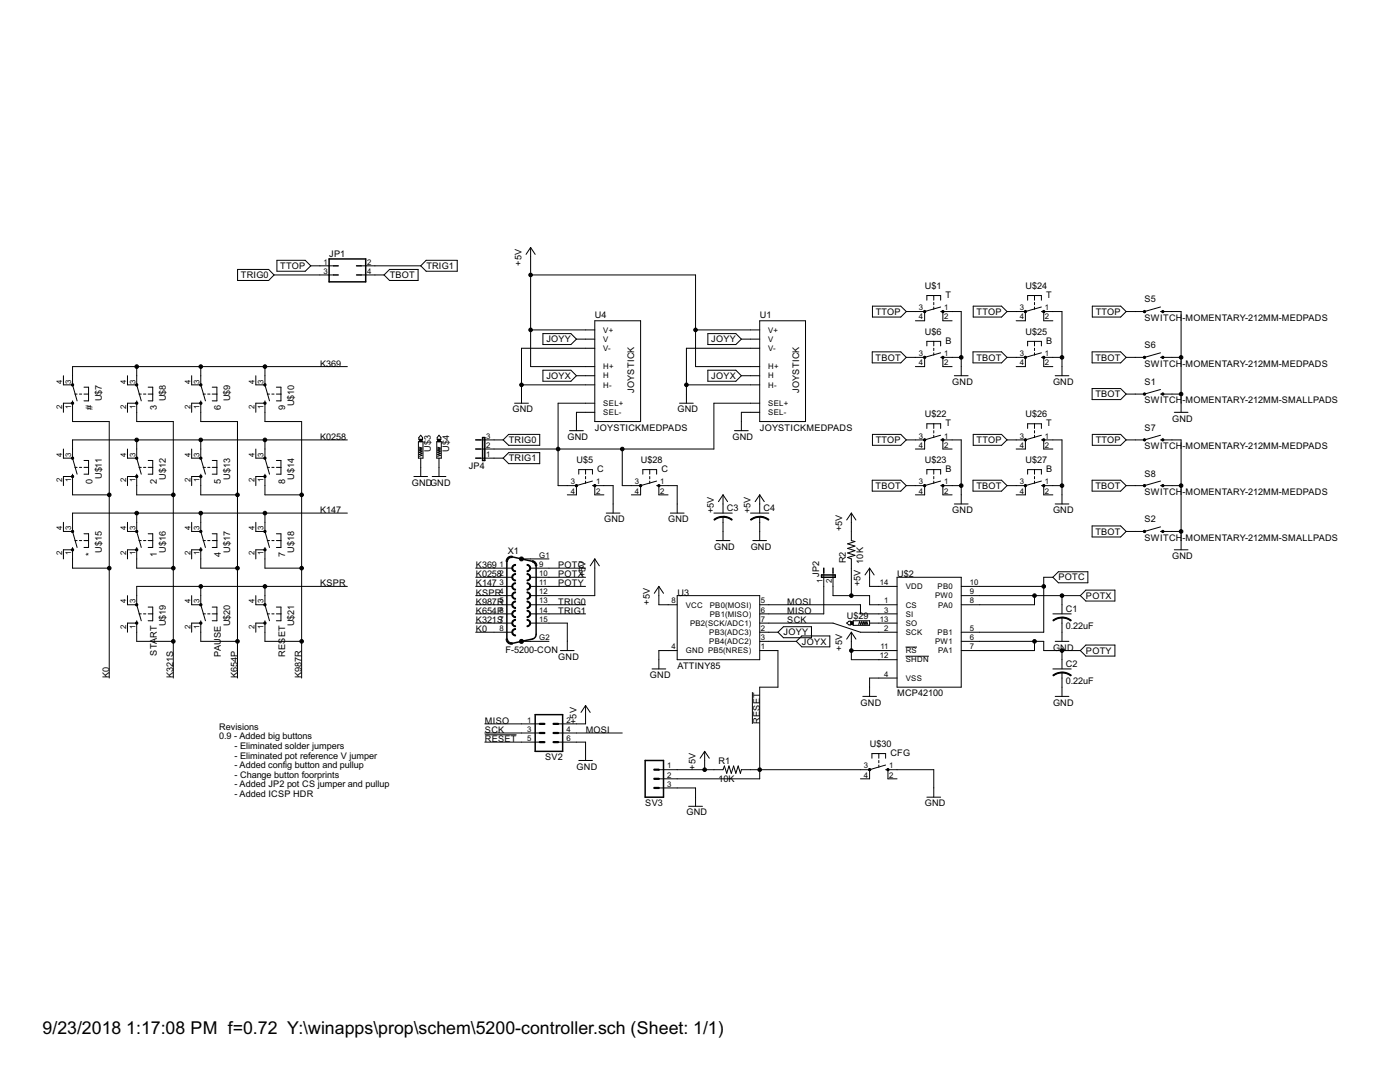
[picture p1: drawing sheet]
<svg xmlns="http://www.w3.org/2000/svg" width="279mm" height="216mm" viewBox="0 0 279 216" stroke-linecap="round" stroke-linejoin="round" font-family="sans-serif">
<g fill="none" stroke="#000" stroke-width=".2">
<path d="M47.4 53.8h6.2l1.1 1.1-1.1 1.1h-6.2zM54.7 54.9h11.9M55.3 51.9h5.6l1.1 1.1-1.1 1.1h-5.6zM62 53h4.6M72.1 53h11.9M72.1 54.9h4.5M77.7 53.8h5.7v2.2h-5.7l-1.1-1.1zM85 51.9h6.2v2.2h-6.2l-1-1.1zM105.9 49.4v23.8h12.8M105.9 54.9h32.9v18.3h12.8M105.9 49.4l.9 1.4M105.9 49.4l-.9 1.4"/>
<path d="M185 59.9v-.9h2.7v.9M186.4 59v.9M205.1 59.9v-.9h2.7v.9M206.5 59v.9M12.7 75v1.8h1.8M14.5 80v4.1h7.3v51.2M14.5 76.8l.9 3.2M14.9 78.6h.5M15.9 78.6h.4M16.8 77.3h.9v2.7h-.9M16.8 78.6h.9M25.4 75v1.8h1.9"/>
<path d="M27.3 73.2v3.6M27.3 80v4.1h7.3v51.2M27.3 76.8l.9 3.2M27.7 78.6h.5M28.6 78.6h.5M29.6 77.3h.9v2.7h-.9M29.6 78.6h.9M38.2 75v1.8h1.9M40.1 80v4.1h7.3v51.2M40.1 73.2v3.6M40.1 76.8l.9 3.2M40.5 78.6h.5"/>
<path d="M41.4 78.6h.5M42.4 77.3h.9v2.7h-.9M42.4 78.6h.9M51.1 75v1.8h1.8M52.9 73.2v3.6M52.9 80v4.1h7.3v51.2M52.9 76.8l.9 3.2M53.3 78.6h.5M54.3 78.6h.4M55.2 77.3h.9v2.7h-.9M55.2 78.6h.9M69.3 73.2h-54.8v3.6"/>
<path d="M104.1 76.8h14.6M105.9 65.8h12.8M108.4 66.6h5.5l1.1 1.1-1.1 1h-5.5zM108.4 73.9h5.5l1.1 1.1-1.1 1.1h-5.5zM115 75h3.7M115 67.7h3.7M118.7 64h9.1v20.1h-9.1zM118.7 69.5h-14.6v11M137 76.8h14.6M138.8 65.8h12.8M141.3 66.6h5.6l1.1 1.1-1.1 1h-5.6zM141.3 73.9h5.6l1.1 1.1-1.1 1.1h-5.6z"/>
<path d="M148 75h3.6M148 67.7h3.6M151.6 64h9.2v20.1h-9.2zM151.6 69.5h-14.6v11M174.1 70.2h5.7l1.1 1.1-1.1 1.1h-5.7zM174.1 61.1h5.7l1.1 1.1-1.1 1.1h-5.7zM180.9 62.2h3.6M180.9 71.3h3.6M184.5 62.2v1.8h-1.8M184.5 71.3v1.9h-1.8M185 69v-.9h2.7v.9M186.4 60.3v.5"/>
<path d="M186.4 61.3v.4M186.4 68.1v.9M186.4 69.5v.5M186.4 70.4v.5M187.7 62.2h4.1v12.8M187.7 61.3l-3.2 .9M187.7 71.3h4.1M187.7 70.4l-3.2 .9M188.2 62.2v1.8h1.8M188.2 71.3v1.9h1.8M190.5 75h2.7M194.2 70.2h5.7l1.1 1.1-1.1 1.1h-5.7z"/>
<path d="M194.2 61.1h5.7l1.1 1.1-1.1 1.1h-5.7zM201 62.2h3.6M201 71.3h3.6M204.6 62.2v1.8h-1.8M204.6 71.3v1.9h-1.8M205.1 69v-.9h2.7v.9M206.5 60.3v.5M206.5 61.3v.4M206.5 68.1v.9M206.5 69.5v.5M206.5 70.4v.5M207.8 62.2h4.1v12.8"/>
<path d="M207.8 71.3h4.1M207.8 61.3l-3.2 .9M207.8 70.4l-3.2 .9M208.3 62.2v1.8h1.8M208.3 71.3v1.9h1.8M210.6 75h2.7M218 70.2h5.6l1.1 1.1-1.1 1.1h-5.6zM218 77.5h5.6l1.1 1.1-1.1 1.1h-5.6zM218 61.1h5.6l1.1 1.1-1.1 1.1h-5.6zM231.6 77.7l-3.2 .9h-3.7M231.6 78.6h4.1M231.6 61.3l-3.2 .9h-3.7"/>
<path d="M231.6 62.2h4.1v20.1M231.6 70.4l-3.2 .9h-3.7M231.6 71.3h4.1M12.7 89.6v1.8h1.8M14.5 94.6v4.1h7.3M14.5 80.5h-1.8v1.8M14.5 95.1h-1.8v1.8M14.5 91.4l.9 3.2M14.9 93.3h.5M15.9 93.3h.4M16.8 91.9h.9v2.7h-.9M16.8 93.3h.9"/>
<path d="M25.4 89.6v1.8h1.9M27.3 80.5h-1.9v1.8M27.3 87.8v3.6M27.3 94.6v4.1h7.3M27.3 95.1h-1.9v1.8M27.3 91.4l.9 3.2M27.7 93.3h.5M28.6 93.3h.5M29.6 91.9h.9v2.7h-.9M29.6 93.3h.9M38.2 89.6v1.8h1.9M40.1 80.5h-1.9v1.8"/>
<path d="M40.1 87.8v3.6M40.1 94.6v4.1h7.3M40.1 95.1h-1.9v1.8M40.1 91.4l.9 3.2M40.5 93.3h.5M41.4 93.3h.5M42.4 91.9h.9v2.7h-.9M42.4 93.3h.9M51.1 89.6v1.8h1.8M52.9 80.5h-1.8v1.8M52.9 87.8v3.6M52.9 94.6v4.1h7.3"/>
<path d="M52.9 95.1h-1.8v1.8M52.9 91.4l.9 3.2M53.3 93.3h.5M54.3 93.3h.4M55.2 91.9h.9v2.7h-.9M55.2 93.3h.9M69.3 87.8h-54.8v3.6M82.6 95.1h2.7M83.5 88.1h.9v3.3h-.9zM83.7 89.2l.5 .2-.5 .2 .5 .2-.5 .2 .5 .1-.5 .2 .5 .2-.5 .2 .5 .2-.5 .2M84 86.8l.3 .5v.4h-.7v-.4zM84 91.4v3.7"/>
<path d="M86.3 95.1h2.7M87.2 88.1h.9v3.3h-.9zM87.3 89.2l.6 .2-.6 .2 .6 .2-.6 .2 .6 .1-.6 .2 .6 .2-.6 .2 .6 .2-.6 .2M87.6 86.8l.4 .5v.4h-.8v-.4zM87.6 91.4v3.7M95.8 91.4h4.6M95.8 87.8h4.6M100.4 91.4l1.1-1.1h6.2v2.2h-6.2zM101.5 86.7h6.2v2.2h-6.2l-1.1-1.1zM102.7 80.5h2.8M113.7 85.9h2.7M115 96.9v1.8h-1.8"/>
<path d="M115.5 94.6v-.9h2.7v.9M116.9 93.7v.9M116.9 95.1v.4M116.9 96v.5M118.2 96.9h4.2v5.5M118.2 96l-3.2 .9M118.7 80.5h-7.3v16.4h3.6M118.7 96.9v1.8h1.8M118.7 82.3h-3.7v3.6M124.2 89.6v7.3h3.6M127.8 96.9v1.8h-1.8M128.3 94.6v-.9h2.7v.9"/>
<path d="M129.7 93.7v.9M129.7 95.1v.4M129.7 96v.5M131 96.9h4.1v5.5M131 96l-3.2 .9M131.5 96.9v1.8h1.8M135.6 80.5h2.7M144.3 98.7v3.7M144.3 98.7l.9 1.4M144.3 98.7l-.9 1.4M146.6 85.9h2.7M151.6 80.5h-9.1v9.1h-46.7"/>
<path d="M151.6 98.7v3.7M151.6 98.7l.9 1.4M151.6 98.7l-.9 1.4M151.6 82.3h-3.6v3.6M174.1 95.8h5.7l1.1 1.1-1.1 1.1h-5.7zM174.1 86.7h5.7l1.1 1.1-1.1 1.1h-5.7zM180.9 87.8h3.6M180.9 96.9h3.6M184.5 87.8v1.8h-1.8M184.5 96.9v1.8h-1.8M185 85.5v-.9h2.7v.9M185 94.6v-.9h2.7v.9"/>
<path d="M186.4 84.6v.9M186.4 85.9v.5M186.4 86.8v.5M186.4 93.7v.9M186.4 95.1v.4M186.4 96v.5M187.7 87.8h4.1v12.8M187.7 86.8l-3.2 1M187.7 96.9h4.1M187.7 96l-3.2 .9M188.2 87.8v1.8h1.8M188.2 96.9v1.8h1.8"/>
<path d="M194.2 95.8h5.7l1.1 1.1-1.1 1.1h-5.7zM194.2 86.7h5.7l1.1 1.1-1.1 1.1h-5.7zM201 87.8h3.6M201 96.9h3.6M204.6 87.8v1.8h-1.8M204.6 96.9v1.8h-1.8M205.1 85.5v-.9h2.7v.9M205.1 94.6v-.9h2.7v.9M206.5 84.6v.9M206.5 85.9v.5M206.5 86.8v.5M206.5 93.7v.9"/>
<path d="M206.5 95.1v.4M206.5 96v.5M207.8 87.8h4.1v12.8M207.8 96.9h4.1M207.8 86.8l-3.2 1M207.8 96l-3.2 .9M208.3 87.8v1.8h1.8M208.3 96.9v1.8h1.8M218 95.8h5.6l1.1 1.1-1.1 1.1h-5.6zM218 86.7h5.6l1.1 1.1-1.1 1.1h-5.6zM231.6 86.8l-3.2 1h-3.7M231.6 87.8h4.1v21.9"/>
<path d="M231.6 96l-3.2 .9h-3.7M231.6 96.9h4.1M234.4 82.3h2.7M12.7 104.2v1.8h1.8M14.5 109.2v4.2h7.3M14.5 109.7h-1.8v1.8M14.5 106l.9 3.2M14.9 107.9h.5M15.9 107.9h.4M16.8 106.5h.9v2.7h-.9M16.8 107.9h.9M25.4 118.9v1.8h1.9"/>
<path d="M25.4 104.2v1.8h1.9M27.3 109.2v4.2h7.3M27.3 102.4v3.6M27.3 109.7h-1.9v1.8M27.3 106l.9 3.2M27.7 107.9h.5M28.6 107.9h.5M29.6 106.5h.9v2.7h-.9M29.6 107.9h.9M38.2 118.9v1.8h1.9M38.2 104.2v1.8h1.9M40.1 109.2v4.2h7.3"/>
<path d="M40.1 102.4v3.6M40.1 117v3.7M40.1 109.7h-1.9v1.8M40.1 106l.9 3.2M40.5 107.9h.5M41.4 107.9h.5M42.4 106.5h.9v2.7h-.9M42.4 107.9h.9M51.1 118.9v1.8h1.8M51.1 104.2v1.8h1.8M52.9 109.2v4.2h7.3M52.9 102.4v3.6"/>
<path d="M52.9 117v3.7M52.9 109.7h-1.8v1.8M52.9 106l.9 3.2M53.3 107.9h.5M54.3 107.9h.4M55.2 106.5h.9v2.7h-.9M55.2 107.9h.9M69.3 117h-42v3.7M69.3 102.4h-54.8v3.6M94.9 113.4h7.3M94.9 115.2h7.3M94.9 117h7.3"/>
<path d="M94.9 118.9h7.3M104.1 111.5h5.5M105.9 113.4h11M105.9 115.2h11M105.9 117h11M118.7 111.5v7.4h-12.8M118.7 111.5l.9 1.4M118.7 111.5l-.9 1.4M121 102.4h2.7M131.5 117v3.7h3.6M131.5 117l.9 1.4M131.5 117l-.9 1.4"/>
<path d="M133.8 102.4h2.7M135.1 118.9h16.5v12.7h-16.5zM142.5 102.4h3.6M142.9 107.9h2.8M144.3 103.1v4.8M149.8 102.4h3.6M150.2 107.9h2.8M151.6 103.1v4.8M164.4 114.3v8.2h-12.8M166.2 114.3v4.6h7.3v1.8h5.5M169.9 102.4v5.5l.7 .2-1.4 .4 1.4 .5-1.4 .4 1.4 .5-1.4 .4 1.4 .5-1.4 .5 .7 .2v7.4M169.9 102.4l.9 1.4"/>
<path d="M169.9 102.4l-.9 1.4M173.5 113.4v3.6h5.5M173.5 113.4l1 1.3M173.5 113.4l-.9 1.3M179 115.2h12.8v21.9h-12.8zM190.5 100.6h2.7M191.8 117h16.5M191.8 118.9h23.8M206.5 118.9v1.8h-14.7M210.1 115.2h-1.8v11h-16.5M210.6 100.6h2.7M211.2 114.1h5.9v2.2h-5.9l-1.1-1.1z"/>
<path d="M211.9 118.9v3.6M216.7 117.8h5.8v2.1h-5.8l-1.1-1zM218 104.9h5.6l1.1 1.1-1.1 1.1h-5.6zM231.6 105.1l-3.2 .9h-3.7M231.6 106h4.1M234.4 109.7h2.7M27.3 123.9v4.1h7.3M27.3 124.3h-1.9v1.9M27.3 120.7l.9 3.2M27.7 122.5h.5M28.6 122.5h.5M29.6 122.5h.9"/>
<path d="M29.6 121.1h.9v2.8h-.9M40.1 123.9v4.1h7.3M40.1 124.3h-1.9v1.9M40.1 120.7l.9 3.2M40.5 122.5h.5M41.4 122.5h.5M42.4 122.5h.9M42.4 121.1h.9v2.8h-.9M52.9 123.9v4.1h7.3M52.9 124.3h-1.8v1.9M52.9 120.7l.9 3.2M53.3 122.5h.5"/>
<path d="M54.3 122.5h.4M55.2 122.5h.9M55.2 121.1h.9v2.8h-.9M94.9 120.7h7.3M94.9 122.5h7.3M94.9 124.3h7.3M94.9 126.2h7.3M104.1 128h5.5M105.9 120.7h11M105.9 122.5h11M105.9 124.3h7.3v5.5M111.8 129.8h2.8"/>
<path d="M130.1 133.5h2.8M135.1 129.8h-3.6v3.7M150.2 138.1v6.3M151.6 128h7.3M151.6 120.7h20.1v1.8h7.3M151.6 124.3h14.6l5.5 1.9h7.3M151.6 126.2h3.7M151.6 129.8h3.7v7.3h-3.7v18.3h-20.1M156.4 125.1h5.5v2.2h-5.5l-1.1-1.1zM158.9 128l1.1-1.1h5.6v2.2h-5.6zM169 124.3l.4-.3h.4v.7h-.4zM169.9 129.8h9.1"/>
<path d="M169.9 126.2v5.4h9.1M169.9 126.2l.9 1.3M169.9 126.2l-.9 1.3M170.3 123.9h3.2v.9h-3.2zM171.4 124.6l.1-.5 .2 .5 .2-.5 .2 .5 .2-.5 .1 .5 .2-.5 .2 .5 .2-.5 .2 .5M172.2 139h2.7M173.5 124.3h5.5M179 135.3h-5.5v3.7M180.7 129.1h2.3M180.7 130.9h4.7M191.8 128h16.5v1.8h7.3M206.5 128v1.8h-14.7"/>
<path d="M210.1 122.5h3.7M210.1 133.5h3.7M210.6 128h2.7M210.6 139h2.7M211.9 123.2v4.8M211.9 129.8v3.7M211.9 134.2v4.8M216.7 128.7h5.8v2.2h-5.8l-1.1-1.1zM96.8 146.6h6.3M96.8 144.4h10.9M96.8 146.3h10.9M96.8 148.1h10.9"/>
<path d="M111.4 148.1h5.5v3.6M111.4 146.3h12.8M115.5 151.7h2.7M116.9 140.8v3.6h-5.5M116.9 140.8l.9 1.4M116.9 140.8l-.9 1.4M131.5 153.6h12.8l.3-.8 .4 1.5 .5-1.5 .4 1.5 .5-1.5 .5 1.5 .4-1.5 .5 1.5 .2-.7h25.5M131.5 157.2h7.3v3.7M140.6 149.9l1 1.4M140.6 149.9l-.9 1.4M140.6 149.9v3.7M173.5 153.6v1.8h-1.8"/>
<path d="M174 151.3v-.9h2.7v.9M175.4 150.4v.9M175.4 151.7v.5M175.4 152.7v.4M176.7 153.6h9.7v5.5M176.7 152.7l-3.2 .9M177.2 153.6v1.8h1.8M185 159.1h2.7M137.4 160.9h2.8"/>
</g>
<g fill="#000" stroke="#000" stroke-width=".2">
<path d="M14.3 76.6h.3v.4h-.3z" fill-rule="evenodd"/>
<path d="M39.9 76.6h.3v.4h-.3z" fill-rule="evenodd"/>
<path d="M52.7 76.6h.3v.4h-.3z" fill-rule="evenodd"/>
<path d="M188 62h.3v.3h-.3z" fill-rule="evenodd"/>
<path d="M188 71.1h.3v.4h-.3z" fill-rule="evenodd"/>
<path d="M204.5 62h.3v.3h-.3z" fill-rule="evenodd"/>
<path d="M228.2 62h.4v.3h-.4z" fill-rule="evenodd"/>
<path d="M231.9 62h.3v.3h-.3z" fill-rule="evenodd"/>
<path d="M231.9 71.1h.3v.4h-.3z" fill-rule="evenodd"/>
<path d="M39.9 80.3h.3v.3h-.3z" fill-rule="evenodd"/>
<path d="M39.9 91.2h.3v.4h-.3z" fill-rule="evenodd"/>
<path d="M39.9 94.9h.3v.3h-.3z" fill-rule="evenodd"/>
<path d="M114.9 96.7h.3v.4h-.3z" fill-rule="evenodd"/>
<path d="M118.5 96.7h.4v.4h-.4z" fill-rule="evenodd"/>
<path d="M131.3 96.7h.4v.4h-.4z" fill-rule="evenodd"/>
<path d="M188 87.6h.3v.3h-.3z" fill-rule="evenodd"/>
<path d="M188 96.7h.3v.4h-.3z" fill-rule="evenodd"/>
<path d="M204.5 87.6h.3v.3h-.3z" fill-rule="evenodd"/>
<path d="M204.5 96.7h.3v.4h-.3z" fill-rule="evenodd"/>
<path d="M228.2 87.6h.4v.3h-.4z" fill-rule="evenodd"/>
<path d="M228.2 96.7h.4v.4h-.4z" fill-rule="evenodd"/>
<path d="M231.9 87.6h.3v.3h-.3z" fill-rule="evenodd"/>
<path d="M231.9 96.7h.3v.4h-.3z" fill-rule="evenodd"/>
<path d="M39.9 105.9h.3v.3h-.3z" fill-rule="evenodd"/>
<path d="M39.9 109.5h.3v.4h-.3z" fill-rule="evenodd"/>
<path d="M101.4 111.2l.5-.2h.4l-.1 .3-.6 .1-.3 .6h-.3l.1-.4z" fill-rule="evenodd"/>
<path d="M102.4 112.8l.4-.2h.1v.2a.54 .54 0 0 0-.6 .6 .54 .54 0 0 0 .6 .5v.2a.73 .73 0 0 1-.7-.5 .73 .73 0 0 1 .2-.8z" fill-rule="evenodd"/>
<path d="M102.4 114.7l.4-.3h.1v.2a.55 .55 0 0 0-.6 .6 .55 .55 0 0 0 .6 .5v.2a.72 .72 0 0 1-.7-.4 .72 .72 0 0 1 .2-.8z" fill-rule="evenodd"/>
<path d="M102.4 116.5l.4-.2h.1v.2a.55 .55 0 0 0-.6 .5 .55 .55 0 0 0 .6 .6v.2a.73 .73 0 0 1-.7-.5 .73 .73 0 0 1 .2-.8z" fill-rule="evenodd"/>
<path d="M102.4 118.3l.4-.2h.1v.2a.55 .55 0 0 0-.6 .6 .55 .55 0 0 0 .6 .5v.2a.72 .72 0 0 1-.7-.5 .72 .72 0 0 1 .2-.8z" fill-rule="evenodd"/>
<path d="M105.2 112.6a.73 .73 0 0 1 .7 .8 .73 .73 0 0 1-.7 .7v-.2a.54 .54 0 0 0 .5-.5 .54 .54 0 0 0-.5-.6z" fill-rule="evenodd"/>
<path d="M105.2 114.4a.73 .73 0 0 1 .7 .8 .73 .73 0 0 1-.7 .7v-.2a.55 .55 0 0 0 .5-.5 .55 .55 0 0 0-.5-.6z" fill-rule="evenodd"/>
<path d="M105.2 116.3a.73 .73 0 0 1 .7 .7 .73 .73 0 0 1-.7 .8v-.2a.55 .55 0 0 0 .5-.6 .55 .55 0 0 0-.5-.5z" fill-rule="evenodd"/>
<path d="M105.2 118.1a.73 .73 0 0 1 .7 .7 .73 .73 0 0 1-.7 .8v-.2a.55 .55 0 0 0 .5-.5 .55 .55 0 0 0-.5-.6z" fill-rule="evenodd"/>
<path d="M106.3 111.9l.6 .3 .2 .7h-.3l-.1-.4-.4-.3z" fill-rule="evenodd"/>
<path d="M142.5 103.7l1.1-.6 .7-.1v.2a2.69 2.69 0 0 0-1.7 .6z" fill-rule="evenodd"/>
<path d="M144.3 103l1.2 .3 .6 .4-.1 .1a2.7 2.7 0 0 0-1.7-.6z" fill-rule="evenodd"/>
<path d="M149.8 103.7l1.1-.6 .7-.1v.2a2.81 2.81 0 0 0-1.7 .6z" fill-rule="evenodd"/>
<path d="M151.6 103l1.2 .3 .7 .4-.1 .1a2.81 2.81 0 0 0-1.8-.6z" fill-rule="evenodd"/>
<path d="M231.9 105.9h.3v.3h-.3z" fill-rule="evenodd"/>
<path d="M39.9 120.5h.3v.3h-.3z" fill-rule="evenodd"/>
<path d="M39.9 124.2h.3v.3h-.3z" fill-rule="evenodd"/>
<path d="M101 127.5h.3l.1 .4 .4 .3h.4l.1 .3a1.04 1.04 0 0 1-1.3-1z" fill-rule="evenodd"/>
<path d="M102.4 120.1l.4-.2h.1v.2a.55 .55 0 0 0-.6 .6 .55 .55 0 0 0 .6 .5v.2a.74 .74 0 0 1-.7-.4 .74 .74 0 0 1 .2-.9z" fill-rule="evenodd"/>
<path d="M102.4 122l.4-.2h.1v.1a.55 .55 0 0 0-.6 .6 .55 .55 0 0 0 .6 .5v.2a.73 .73 0 0 1-.7-.4 .73 .73 0 0 1 .2-.8z" fill-rule="evenodd"/>
<path d="M102.4 123.8l.4-.2h.1v.2a.55 .55 0 0 0-.6 .5 .55 .55 0 0 0 .6 .6v.2a.72 .72 0 0 1-.7-.5 .72 .72 0 0 1 .2-.8z" fill-rule="evenodd"/>
<path d="M102.4 125.6l.4-.2h.1v.2a.55 .55 0 0 0-.6 .6 .55 .55 0 0 0 .6 .5v.2a.74 .74 0 0 1-.7-.5 .74 .74 0 0 1 .2-.8z" fill-rule="evenodd"/>
<path d="M105.2 119.9a.74 .74 0 0 1 .7 .8 .74 .74 0 0 1-.7 .7v-.2a.55 .55 0 0 0 .5-.5 .55 .55 0 0 0-.5-.6z" fill-rule="evenodd"/>
<path d="M105.2 121.8a.73 .73 0 0 1 .7 .7 .73 .73 0 0 1-.7 .7v-.2a.55 .55 0 0 0 .5-.5 .55 .55 0 0 0-.5-.6z" fill-rule="evenodd"/>
<path d="M105.2 123.6a.73 .73 0 0 1 .7 .7 .73 .73 0 0 1-.7 .8v-.2a.55 .55 0 0 0 .5-.6 .55 .55 0 0 0-.5-.5z" fill-rule="evenodd"/>
<path d="M210.1 123.8l1.1-.6 .7-.1v.2a2.69 2.69 0 0 0-1.7 .6z" fill-rule="evenodd"/>
<path d="M210.1 134.7l1.1-.5 .7-.1v.2a2.69 2.69 0 0 0-1.7 .6z" fill-rule="evenodd"/>
<path d="M211.9 123.1l1.3 .3 .6 .4-.1 .1a2.7 2.7 0 0 0-1.8-.6z" fill-rule="evenodd"/>
<path d="M211.9 134.1l1.3 .2 .6 .4-.1 .2a2.7 2.7 0 0 0-1.8-.6z" fill-rule="evenodd"/>
<path d="M173.4 153.4h.3v.3h-.3z" fill-rule="evenodd"/>
<path d="M177 153.4h.4v.3h-.4z" fill-rule="evenodd"/>
<circle cx="105.9" cy="54.9" r=".36"/>
<circle cx="27.3" cy="76.8" r=".24"/>
<circle cx="27.3" cy="73.2" r=".36"/>
<circle cx="40.1" cy="73.2" r=".36"/>
<circle cx="52.9" cy="73.2" r=".36"/>
<circle cx="104.1" cy="76.8" r=".36"/>
<circle cx="105.9" cy="65.8" r=".36"/>
<circle cx="137" cy="76.8" r=".36"/>
<circle cx="138.8" cy="65.8" r=".36"/>
<circle cx="184.5" cy="62.2" r=".24"/>
<circle cx="184.5" cy="71.3" r=".24"/>
<circle cx="191.8" cy="71.3" r=".36"/>
<circle cx="204.6" cy="71.3" r=".24"/>
<circle cx="208.3" cy="62.2" r=".24"/>
<circle cx="208.3" cy="71.3" r=".24"/>
<circle cx="211.9" cy="71.3" r=".36"/>
<circle cx="228.4" cy="71.3" r=".24"/>
<circle cx="228.4" cy="78.6" r=".24"/>
<circle cx="232.1" cy="78.6" r=".24"/>
<circle cx="235.7" cy="78.6" r=".36"/>
<circle cx="235.7" cy="71.3" r=".36"/>
<circle cx="14.5" cy="95.1" r=".24"/>
<circle cx="14.5" cy="80.5" r=".24"/>
<circle cx="14.5" cy="91.4" r=".24"/>
<circle cx="21.8" cy="98.7" r=".36"/>
<circle cx="27.3" cy="80.5" r=".24"/>
<circle cx="27.3" cy="95.1" r=".24"/>
<circle cx="27.3" cy="91.4" r=".24"/>
<circle cx="27.3" cy="87.8" r=".36"/>
<circle cx="34.6" cy="98.7" r=".36"/>
<circle cx="40.1" cy="87.8" r=".36"/>
<circle cx="47.4" cy="98.7" r=".36"/>
<circle cx="52.9" cy="87.8" r=".36"/>
<circle cx="52.9" cy="91.4" r=".24"/>
<circle cx="52.9" cy="80.5" r=".24"/>
<circle cx="52.9" cy="95.1" r=".24"/>
<circle cx="60.2" cy="98.7" r=".36"/>
<circle cx="111.4" cy="89.6" r=".36"/>
<circle cx="124.2" cy="89.6" r=".36"/>
<circle cx="127.8" cy="96.9" r=".24"/>
<circle cx="184.5" cy="87.8" r=".24"/>
<circle cx="184.5" cy="96.9" r=".24"/>
<circle cx="191.8" cy="96.9" r=".36"/>
<circle cx="208.3" cy="87.8" r=".24"/>
<circle cx="208.3" cy="96.9" r=".24"/>
<circle cx="211.9" cy="96.9" r=".36"/>
<circle cx="235.7" cy="96.9" r=".36"/>
<circle cx="14.5" cy="109.7" r=".24"/>
<circle cx="14.5" cy="106" r=".24"/>
<circle cx="21.8" cy="113.4" r=".36"/>
<circle cx="27.3" cy="109.7" r=".24"/>
<circle cx="27.3" cy="106.1" r=".24"/>
<circle cx="27.3" cy="102.4" r=".36"/>
<circle cx="34.6" cy="113.4" r=".36"/>
<circle cx="40.1" cy="102.4" r=".36"/>
<circle cx="40.1" cy="117" r=".36"/>
<circle cx="47.4" cy="113.4" r=".36"/>
<circle cx="52.9" cy="102.4" r=".36"/>
<circle cx="52.9" cy="117" r=".36"/>
<circle cx="52.9" cy="109.7" r=".24"/>
<circle cx="52.9" cy="106" r=".24"/>
<circle cx="60.2" cy="113.4" r=".36"/>
<circle cx="104.1" cy="111.5" r=".4"/>
<circle cx="169.9" cy="118.9" r=".36"/>
<circle cx="206.5" cy="118.9" r=".36"/>
<circle cx="208.3" cy="117" r=".36"/>
<circle cx="211.9" cy="118.9" r=".36"/>
<circle cx="228.4" cy="106" r=".24"/>
<circle cx="235.7" cy="106" r=".36"/>
<circle cx="27.3" cy="124.3" r=".24"/>
<circle cx="27.3" cy="120.7" r=".24"/>
<circle cx="34.6" cy="128" r=".36"/>
<circle cx="47.4" cy="128" r=".36"/>
<circle cx="52.9" cy="124.3" r=".24"/>
<circle cx="52.9" cy="120.7" r=".24"/>
<circle cx="60.2" cy="128" r=".36"/>
<circle cx="104.1" cy="128" r=".4"/>
<circle cx="169.9" cy="129.8" r=".36"/>
<circle cx="206.5" cy="128" r=".36"/>
<circle cx="211.9" cy="129.8" r=".36"/>
<circle cx="140.6" cy="153.6" r=".36"/>
<circle cx="151.6" cy="153.6" r=".36"/>
</g>
<g fill="none" stroke="#000" stroke-width=".3">
<path d="M65.7 51.7h7.3v4.5h-7.3zM66.6 53h.9M66.6 54.9h.9M71.2 53h.9M71.2 54.9h.9M94.9 87.8h.9M94.9 89.6h.9M94.9 91.4h.9M96.3 87.3h.5v4.6h-.5zM101.2 112v15.5M102.3 111.1l4 .9M107 112.9v14l-.3 .4-.4 .2-4 .9"/>
<path d="M164 114.7h2.7v.5h-2.7zM164.4 113.4v.9M166.2 113.4v.9M106.8 142.6h5.5v7.3h-5.5zM128.8 151.7h3.6v7.4h-3.6z"/>
</g>
<path d="M83.7 87.7h.5v.4h-.5zM87.3 87.7h.6v.4h-.6zM169.8 124.1h.5v.5h-.5z" fill="#000" stroke="#000" stroke-width=".2"/>
<path d="M107.7 148.1h.9M107.7 146.3h.9M107.7 144.4h.9M110.5 148.1h.9M110.5 146.3h.9M110.5 144.4h.9M130.6 157.2h.9M130.6 155.4h.9M130.6 153.6h.9" fill="none" stroke="#000" stroke-width=".44"/>
<g font-size="4">
<text x="8.5" y="206.4">9/23/2018</text>
<text x="25.2" y="206.4">1:17:08 PM f=0.72 Y:\winapps\prop\schem\5200-controller.sch (Sheet: 1/1)</text>
</g>
<g font-size="2">
<text x="55.9" y="53.7">TTOP</text>
<text x="65.7" y="51.2">JP1</text>
<text x="85.1" y="53.7">TRIG1</text>
<text x="104.1" y="53" transform="rotate(-90 104.1 53)">+5V</text>
<text x="48.1" y="55.5">TRIG0</text>
<text x="77.8" y="55.5">TBOT</text>
<text x="184.6" y="57.6">U$1</text>
<text x="188.7" y="59.4">T</text>
<text x="204.7" y="57.6">U$24</text>
<text x="208.8" y="59.4">T</text>
<text x="118.7" y="63.5">U4</text>
<text x="151.6" y="63.5">U1</text>
<text x="174.8" y="62.8">TTOP</text>
<text x="194.9" y="62.8">TTOP</text>
<text x="218.7" y="62.8">TTOP</text>
<text x="228.4" y="64">SWITCH</text>
<text x="228.4" y="60.3">S5</text>
<text x="236" y="64">-MOMENTARY-212MM-MEDPADS</text>
<text x="109" y="68.3">JOYY</text>
<text x="142" y="68.3">JOYY</text>
<text x="174.7" y="71.9">TBOT</text>
<text x="184.6" y="66.7">U$6</text>
<text x="188.7" y="68.6">B</text>
<text x="194.9" y="71.9">TBOT</text>
<text x="204.7" y="66.7">U$25</text>
<text x="208.8" y="68.6">B</text>
<text x="218.6" y="71.9">TBOT</text>
<text x="228.4" y="69.5">S6</text>
<text x="63.9" y="73.1">K369</text>
<text x="109" y="75.6">JOYX</text>
<text x="142" y="75.6">JOYX</text>
<text x="190" y="76.8">GND</text>
<text x="210.2" y="76.8">GND</text>
<text x="228.4" y="73.1">SWITCH</text>
<text x="228.4" y="76.8">S1</text>
<text x="236" y="73.1">-MOMENTARY-212MM-MEDPADS</text>
<text x="18.5" y="81.9" transform="rotate(-90 18.5 81.9)">#</text>
<text x="20.3" y="80.1" transform="rotate(-90 20.3 80.1)">U$7</text>
<text x="31.3" y="81.9" transform="rotate(-90 31.3 81.9)">3</text>
<text x="33.1" y="80.1" transform="rotate(-90 33.1 80.1)">U$8</text>
<text x="44.1" y="81.9" transform="rotate(-90 44.1 81.9)">6</text>
<text x="45.9" y="80.1" transform="rotate(-90 45.9 80.1)">U$9</text>
<text x="56.9" y="81.9" transform="rotate(-90 56.9 81.9)">9</text>
<text x="58.7" y="81.1" transform="rotate(-90 58.7 81.1)">U$10</text>
<text x="102.3" y="82.3">GND</text>
<text x="126.6" y="78.4" transform="rotate(-90 126.6 78.4)">JOYSTICK</text>
<text x="135.2" y="82.3">GND</text>
<text x="159.5" y="78.4" transform="rotate(-90 159.5 78.4)">JOYSTICK</text>
<text x="184.6" y="83.2">U$22</text>
<text x="204.7" y="83.2">U$26</text>
<text x="218.6" y="79.3">TBOT</text>
<text x="228.4" y="80.5">SWITCH-MOMENTARY-212MM-SMALLPADS</text>
<text x="63.9" y="87.8">K0258</text>
<text x="101.5" y="88.4">TRIG0</text>
<text x="113.2" y="87.8">GND</text>
<text x="118.7" y="85.9">JOYSTICKMEDPADS</text>
<text x="146.2" y="87.8">GND</text>
<text x="151.6" y="85.9">JOYSTICKMEDPADS</text>
<text x="174.8" y="88.4">TTOP</text>
<text x="188.7" y="85">T</text>
<text x="194.9" y="88.4">TTOP</text>
<text x="208.8" y="85">T</text>
<text x="218.7" y="88.4">TTOP</text>
<text x="228.4" y="89.6">SWITCH</text>
<text x="228.4" y="85.9">S7</text>
<text x="233.9" y="84.1">GND</text>
<text x="236" y="89.6">-MOMENTARY-212MM-MEDPADS</text>
<text x="20.3" y="95.6" transform="rotate(-90 20.3 95.6)">U$11</text>
<text x="33.1" y="95.7" transform="rotate(-90 33.1 95.7)">U$12</text>
<text x="45.9" y="95.7" transform="rotate(-90 45.9 95.7)">U$13</text>
<text x="58.7" y="95.7" transform="rotate(-90 58.7 95.7)">U$14</text>
<text x="86" y="90.2" transform="rotate(-90 86 90.2)">U$3</text>
<text x="89.6" y="90.2" transform="rotate(-90 89.6 90.2)">U$4</text>
<text x="93.6" y="93.6">JP4</text>
<text x="101.5" y="92.1">TRIG1</text>
<text x="115.1" y="92.3">U$5</text>
<text x="119.2" y="94.2">C</text>
<text x="127.9" y="92.3">U$28</text>
<text x="132" y="94.2">C</text>
<text x="184.6" y="92.3">U$23</text>
<text x="188.7" y="94.2">B</text>
<text x="204.7" y="92.3">U$27</text>
<text x="208.8" y="94.2">B</text>
<text x="228.4" y="95.1">S8</text>
<text x="18.5" y="96.5" transform="rotate(-90 18.5 96.5)">0</text>
<text x="31.3" y="96.5" transform="rotate(-90 31.3 96.5)">2</text>
<text x="44.1" y="96.5" transform="rotate(-90 44.1 96.5)">5</text>
<text x="56.9" y="96.5" transform="rotate(-90 56.9 96.5)">8</text>
<text x="82.2" y="96.9">GNDGND</text>
<text x="145.1" y="101.9">C3</text>
<text x="152.4" y="101.9">C4</text>
<text x="174.7" y="97.5">TBOT</text>
<text x="194.9" y="97.5">TBOT</text>
<text x="218.6" y="97.5">TBOT</text>
<text x="228.4" y="98.7">SWITCH</text>
<text x="236" y="98.7">-MOMENTARY-212MM-MEDPADS</text>
<text x="63.9" y="102.4">K147</text>
<text x="120.6" y="104.2">GND</text>
<text x="133.4" y="104.2">GND</text>
<text x="142.5" y="102.4" transform="rotate(-90 142.5 102.4)">+5V</text>
<text x="149.8" y="102.4" transform="rotate(-90 149.8 102.4)">+5V</text>
<text x="168.1" y="106" transform="rotate(-90 168.1 106)">+5V</text>
<text x="190" y="102.4">GND</text>
<text x="210.2" y="102.4">GND</text>
<text x="218.6" y="106.7">TBOT</text>
<text x="228.4" y="107.9">SWITCH-MOMENTARY-212MM-SMALLPADS</text>
<text x="228.4" y="104.2">S2</text>
<text x="18.5" y="110.9" transform="rotate(-90 18.5 110.9)">*</text>
<text x="20.3" y="110.4" transform="rotate(-90 20.3 110.4)">U$15</text>
<text x="31.3" y="111.2" transform="rotate(-90 31.3 111.2)">1</text>
<text x="33.1" y="110.4" transform="rotate(-90 33.1 110.4)">U$16</text>
<text x="44.1" y="111.2" transform="rotate(-90 44.1 111.2)">4</text>
<text x="45.9" y="110.4" transform="rotate(-90 45.9 110.4)">U$17</text>
<text x="56.9" y="111.2" transform="rotate(-90 56.9 111.2)">7</text>
<text x="58.7" y="110.4" transform="rotate(-90 58.7 110.4)">U$18</text>
<text x="95" y="113.4">K369</text>
<text x="101.4" y="110.6">X1</text>
<text x="111.4" y="113.4">POTC</text>
<text x="142.5" y="109.7">GND</text>
<text x="149.8" y="109.7">GND</text>
<text x="168.8" y="112.4" transform="rotate(-90 168.8 112.4)">R2</text>
<text x="172.3" y="112.4" transform="rotate(-90 172.3 112.4)">10K</text>
<text x="233.9" y="111.5">GND</text>
<text x="63.9" y="117">KSPR</text>
<text x="95" y="115.2">K0258</text>
<text x="95" y="117">K147</text>
<text x="95" y="118.8">KSPR</text>
<text x="111.4" y="115.2">POTX</text>
<text x="111.4" y="117">POTY</text>
<text x="116.9" y="115.2" transform="rotate(-90 116.9 115.2)">+5V</text>
<text x="135.2" y="118.8">U3</text>
<text x="163.5" y="115.2" transform="rotate(-90 163.5 115.2)">JP2</text>
<text x="171.7" y="117" transform="rotate(-90 171.7 117)">+5V</text>
<text x="179.1" y="115.2">U$2</text>
<text x="211.2" y="115.8">POTC</text>
<text x="216.7" y="119.5">POTX</text>
<text x="33.1" y="125" transform="rotate(-90 33.1 125)">U$19</text>
<text x="45.9" y="125" transform="rotate(-90 45.9 125)">U$20</text>
<text x="58.7" y="125" transform="rotate(-90 58.7 125)">U$21</text>
<text x="95" y="120.7">K987R</text>
<text x="95" y="122.5">K654P</text>
<text x="95" y="124.3">K321S</text>
<text x="111.4" y="120.7">TRIG0</text>
<text x="111.4" y="122.5">TRIG1</text>
<text x="129.7" y="120.7" transform="rotate(-90 129.7 120.7)">+5V</text>
<text x="157.1" y="120.7">MOSI</text>
<text x="157.1" y="124.3">SCK</text>
<text x="157.1" y="122.5">MISO</text>
<text x="169" y="123.6">U$29</text>
<text x="212.7" y="125.5">0.22uF</text>
<text x="212.7" y="122">C1</text>
<text x="31.3" y="130.8" transform="rotate(-90 31.3 130.8)">START</text>
<text x="44.1" y="131.1" transform="rotate(-90 44.1 131.1)">PAUSE</text>
<text x="56.9" y="131.1" transform="rotate(-90 56.9 131.1)">RESET</text>
<text x="95" y="126.2">K0</text>
<text x="100.9" y="130.3">F-5200-CON</text>
<text x="111.4" y="131.6">GND</text>
<text x="156.4" y="126.8">JOYY</text>
<text x="160.1" y="128.6">JOYX</text>
<text x="168.1" y="129.8" transform="rotate(-90 168.1 129.8)">+5V</text>
<text x="210.2" y="129.8">GND</text>
<text x="216.7" y="130.5">POTY</text>
<text x="21.8" y="135.3" transform="rotate(-90 21.8 135.3)">K0</text>
<text x="34.6" y="135.3" transform="rotate(-90 34.6 135.3)">K321S</text>
<text x="47.4" y="135.3" transform="rotate(-90 47.4 135.3)">K654P</text>
<text x="60.2" y="135.3" transform="rotate(-90 60.2 135.3)">K987R</text>
<text x="129.7" y="135.3">GND</text>
<text x="135.2" y="133.5">ATTINY85</text>
<text x="212.7" y="136.5">0.22uF</text>
<text x="212.7" y="133">C2</text>
<text x="171.8" y="140.8">GND</text>
<text x="179.1" y="139">MCP42100</text>
<text x="210.2" y="140.8">GND</text>
<text x="43.7" y="147.5">0.9 - Added big buttons</text>
<text x="43.8" y="145.6">Revisions</text>
<text x="46.8" y="149.4">- Eliminated solder jumpers</text>
<text x="96.8" y="146.3">SCK</text>
<text x="96.8" y="148.1">RESET</text>
<text x="96.8" y="144.4">MISO</text>
<text x="115" y="144.4" transform="rotate(-90 115 144.4)">+5V</text>
<text x="116.9" y="146.3">MOSI</text>
<text x="151.6" y="144.4" transform="rotate(-90 151.6 144.4)">RESET</text>
<text x="173.6" y="149">U$30</text>
<text x="46.8" y="151.4">- Eliminated pot reference V jumper</text>
<text x="46.8" y="153.3">- Added config button and pullup</text>
<text x="46.8" y="155.2">- Change button foorprints</text>
<text x="108.8" y="151.7">SV2</text>
<text x="115.1" y="153.6">GND</text>
<text x="138.8" y="153.6" transform="rotate(-90 138.8 153.6)">+5V</text>
<text x="143.4" y="156">10K</text>
<text x="143.4" y="152.5">R1</text>
<text x="177.7" y="150.8">CFG</text>
<text x="46.8" y="157.1">- Added JP2 pot CS jumper and pullup</text>
<text x="46.8" y="159.1">- Added ICSP HDR</text>
<text x="128.8" y="160.9">SV3</text>
<text x="184.6" y="160.9">GND</text>
<text x="137" y="162.7">GND</text>
</g>
<g font-size="1.7">
<text x="64.6" y="52.8">1</text>
<text x="73.2" y="52.8">2</text>
<text x="64.6" y="54.6">3</text>
<text x="73.2" y="54.6">4</text>
<text x="183.4" y="61.9">3</text>
<text x="183.4" y="63.7">4</text>
<text x="188.4" y="61.9">1</text>
<text x="188.4" y="63.7">2</text>
<text x="203.5" y="61.9">3</text>
<text x="203.5" y="63.7">4</text>
<text x="208.5" y="61.9">1</text>
<text x="208.5" y="63.7">2</text>
<text x="120.4" y="66.4">V+</text>
<text x="120.4" y="68.2">V</text>
<text x="120.4" y="70">V-</text>
<text x="153.3" y="66.4">V+</text>
<text x="153.3" y="68.2">V</text>
<text x="153.3" y="70">V-</text>
<text x="183.4" y="71.1">3</text>
<text x="188.4" y="71.1">1</text>
<text x="203.5" y="71.1">3</text>
<text x="208.5" y="71.1">1</text>
<text x="12.4" y="76.5" transform="rotate(-90 12.4 76.5)">4</text>
<text x="14.2" y="76.5" transform="rotate(-90 14.2 76.5)">3</text>
<text x="25.2" y="76.5" transform="rotate(-90 25.2 76.5)">4</text>
<text x="27" y="76.5" transform="rotate(-90 27 76.5)">3</text>
<text x="38" y="76.5" transform="rotate(-90 38 76.5)">4</text>
<text x="39.8" y="76.5" transform="rotate(-90 39.8 76.5)">3</text>
<text x="50.8" y="76.5" transform="rotate(-90 50.8 76.5)">4</text>
<text x="52.6" y="76.5" transform="rotate(-90 52.6 76.5)">3</text>
<text x="120.4" y="73.7">H+</text>
<text x="120.4" y="75.5">H</text>
<text x="120.4" y="77.3">H-</text>
<text x="153.3" y="73.7">H+</text>
<text x="153.3" y="75.5">H</text>
<text x="153.3" y="77.3">H-</text>
<text x="183.4" y="72.9">4</text>
<text x="188.4" y="72.9">2</text>
<text x="203.5" y="72.9">4</text>
<text x="208.5" y="72.9">2</text>
<text x="12.4" y="81.6" transform="rotate(-90 12.4 81.6)">2</text>
<text x="14.2" y="81.6" transform="rotate(-90 14.2 81.6)">1</text>
<text x="25.2" y="81.6" transform="rotate(-90 25.2 81.6)">2</text>
<text x="27" y="81.6" transform="rotate(-90 27 81.6)">1</text>
<text x="38" y="81.6" transform="rotate(-90 38 81.6)">2</text>
<text x="39.8" y="81.6" transform="rotate(-90 39.8 81.6)">1</text>
<text x="50.8" y="81.6" transform="rotate(-90 50.8 81.6)">2</text>
<text x="52.6" y="81.6" transform="rotate(-90 52.6 81.6)">1</text>
<text x="120.4" y="81">SEL+</text>
<text x="120.4" y="82.8">SEL-</text>
<text x="153.3" y="81">SEL+</text>
<text x="153.3" y="82.8">SEL-</text>
<text x="97" y="89.3">2</text>
<text x="97" y="87.5">3</text>
<text x="183.4" y="87.5">3</text>
<text x="183.4" y="89.3">4</text>
<text x="188.4" y="87.5">1</text>
<text x="188.4" y="89.3">2</text>
<text x="203.5" y="87.5">3</text>
<text x="203.5" y="89.3">4</text>
<text x="208.5" y="87.5">1</text>
<text x="208.5" y="89.3">2</text>
<text x="12.4" y="91.2" transform="rotate(-90 12.4 91.2)">4</text>
<text x="14.2" y="91.2" transform="rotate(-90 14.2 91.2)">3</text>
<text x="25.2" y="91.2" transform="rotate(-90 25.2 91.2)">4</text>
<text x="27" y="91.2" transform="rotate(-90 27 91.2)">3</text>
<text x="38" y="91.2" transform="rotate(-90 38 91.2)">4</text>
<text x="39.8" y="91.2" transform="rotate(-90 39.8 91.2)">3</text>
<text x="50.8" y="91.2" transform="rotate(-90 50.8 91.2)">4</text>
<text x="52.6" y="91.2" transform="rotate(-90 52.6 91.2)">3</text>
<text x="97" y="91.2">1</text>
<text x="12.4" y="96.2" transform="rotate(-90 12.4 96.2)">2</text>
<text x="14.2" y="96.2" transform="rotate(-90 14.2 96.2)">1</text>
<text x="25.2" y="96.2" transform="rotate(-90 25.2 96.2)">2</text>
<text x="27" y="96.2" transform="rotate(-90 27 96.2)">1</text>
<text x="38" y="96.2" transform="rotate(-90 38 96.2)">2</text>
<text x="39.8" y="96.2" transform="rotate(-90 39.8 96.2)">1</text>
<text x="50.8" y="96.2" transform="rotate(-90 50.8 96.2)">2</text>
<text x="52.6" y="96.2" transform="rotate(-90 52.6 96.2)">1</text>
<text x="113.9" y="96.7">3</text>
<text x="113.9" y="98.5">4</text>
<text x="119" y="96.7">1</text>
<text x="119" y="98.5">2</text>
<text x="126.7" y="96.7">3</text>
<text x="126.7" y="98.5">4</text>
<text x="131.8" y="96.7">1</text>
<text x="131.8" y="98.5">2</text>
<text x="183.4" y="96.7">3</text>
<text x="183.4" y="98.5">4</text>
<text x="188.4" y="96.7">1</text>
<text x="188.4" y="98.5">2</text>
<text x="203.5" y="96.7">3</text>
<text x="203.5" y="98.5">4</text>
<text x="208.5" y="96.7">1</text>
<text x="208.5" y="98.5">2</text>
<text x="12.4" y="105.8" transform="rotate(-90 12.4 105.8)">4</text>
<text x="14.2" y="105.8" transform="rotate(-90 14.2 105.8)">3</text>
<text x="25.2" y="105.8" transform="rotate(-90 25.2 105.8)">4</text>
<text x="27" y="105.8" transform="rotate(-90 27 105.8)">3</text>
<text x="38" y="105.8" transform="rotate(-90 38 105.8)">4</text>
<text x="39.8" y="105.8" transform="rotate(-90 39.8 105.8)">3</text>
<text x="50.8" y="105.8" transform="rotate(-90 50.8 105.8)">4</text>
<text x="52.6" y="105.8" transform="rotate(-90 52.6 105.8)">3</text>
<text x="12.4" y="110.8" transform="rotate(-90 12.4 110.8)">2</text>
<text x="14.2" y="110.8" transform="rotate(-90 14.2 110.8)">1</text>
<text x="25.2" y="110.8" transform="rotate(-90 25.2 110.8)">2</text>
<text x="27" y="110.8" transform="rotate(-90 27 110.8)">1</text>
<text x="38" y="110.8" transform="rotate(-90 38 110.8)">2</text>
<text x="39.8" y="110.8" transform="rotate(-90 39.8 110.8)">1</text>
<text x="50.8" y="110.8" transform="rotate(-90 50.8 110.8)">2</text>
<text x="52.6" y="110.8" transform="rotate(-90 52.6 110.8)">1</text>
<text x="99.7" y="113.1">1</text>
<text x="107.6" y="113.1">9</text>
<text x="107.6" y="111.3">G1</text>
<text x="99.7" y="114.9">2</text>
<text x="99.7" y="116.8">3</text>
<text x="99.7" y="118.6">4</text>
<text x="107.6" y="114.9">10</text>
<text x="107.6" y="116.8">11</text>
<text x="107.6" y="118.6">12</text>
<text x="164.2" y="116.3" transform="rotate(-90 164.2 116.3)">1</text>
<text x="166" y="116.3" transform="rotate(-90 166 116.3)">2</text>
<text x="175.6" y="116.8">14</text>
<text x="180.7" y="117.6">VDD</text>
<text x="186.6" y="119.4">PW0</text>
<text x="187.1" y="117.6">PB0</text>
<text x="193.5" y="116.8">10</text>
<text x="193.5" y="118.6">9</text>
<text x="25.2" y="125.5" transform="rotate(-90 25.2 125.5)">2</text>
<text x="25.2" y="120.4" transform="rotate(-90 25.2 120.4)">4</text>
<text x="27" y="125.5" transform="rotate(-90 27 125.5)">1</text>
<text x="27" y="120.4" transform="rotate(-90 27 120.4)">3</text>
<text x="38" y="125.5" transform="rotate(-90 38 125.5)">2</text>
<text x="38" y="120.4" transform="rotate(-90 38 120.4)">4</text>
<text x="39.8" y="125.5" transform="rotate(-90 39.8 125.5)">1</text>
<text x="39.8" y="120.4" transform="rotate(-90 39.8 120.4)">3</text>
<text x="50.8" y="125.5" transform="rotate(-90 50.8 125.5)">2</text>
<text x="50.8" y="120.4" transform="rotate(-90 50.8 120.4)">4</text>
<text x="52.6" y="125.5" transform="rotate(-90 52.6 125.5)">1</text>
<text x="52.6" y="120.4" transform="rotate(-90 52.6 120.4)">3</text>
<text x="99.7" y="120.4">5</text>
<text x="99.7" y="122.2">6</text>
<text x="99.7" y="124.1">7</text>
<text x="99.7" y="125.9">8</text>
<text x="107.6" y="120.4">13</text>
<text x="107.6" y="122.2">14</text>
<text x="107.6" y="124.1">15</text>
<text x="134" y="120.4">8</text>
<text x="136.9" y="121.2">VCC</text>
<text x="137.7" y="124.9">PB2(SCK/ADC1)</text>
<text x="141.7" y="123.1">PB1(MISO)</text>
<text x="141.7" y="121.2">PB0(MOSI)</text>
<text x="151.9" y="122.2">6</text>
<text x="151.9" y="120.4">5</text>
<text x="151.9" y="124.1">7</text>
<text x="151.9" y="125.9">2</text>
<text x="175.6" y="124.1">13</text>
<text x="176.5" y="120.4">1</text>
<text x="176.5" y="122.2">3</text>
<text x="176.5" y="125.9">2</text>
<text x="180.7" y="121.2">CS</text>
<text x="180.7" y="123">SI</text>
<text x="180.7" y="124.9">SO</text>
<text x="187.2" y="121.2">PA0</text>
<text x="193.5" y="120.4">8</text>
<text x="193.5" y="125.9">5</text>
<text x="107.6" y="127.7">G2</text>
<text x="134" y="129.6">4</text>
<text x="136.9" y="130.4">GND PB5(NRES)</text>
<text x="141.5" y="126.7">PB3(ADC3)</text>
<text x="141.5" y="128.5">PB4(ADC2)</text>
<text x="151.9" y="129.6">1</text>
<text x="151.9" y="127.7">3</text>
<text x="175.6" y="131.4">12</text>
<text x="175.7" y="129.6">11</text>
<text x="180.7" y="126.7">SCK</text>
<text x="180.7" y="130.4">RS</text>
<text x="186.6" y="128.5">PW1</text>
<text x="187.1" y="126.7">PB1</text>
<text x="187.2" y="130.4">PA1</text>
<text x="193.5" y="127.7">6</text>
<text x="193.5" y="129.6">7</text>
<text x="176.5" y="135">4</text>
<text x="180.7" y="135.8">VSS</text>
<text x="180.7" y="132.2">SHDN</text>
<text x="105.2" y="144.2">1</text>
<text x="105.2" y="146">3</text>
<text x="105.2" y="147.8">5</text>
<text x="113.1" y="144.2">2</text>
<text x="113.1" y="146">4</text>
<text x="113.1" y="147.8">6</text>
<text x="133.2" y="153.3">1</text>
<text x="133.2" y="155.1">2</text>
<text x="172.4" y="153.3">3</text>
<text x="172.4" y="155.1">4</text>
<text x="177.5" y="153.3">1</text>
<text x="177.5" y="155.1">2</text>
<text x="133.2" y="157">3</text>
</g>
</svg>
